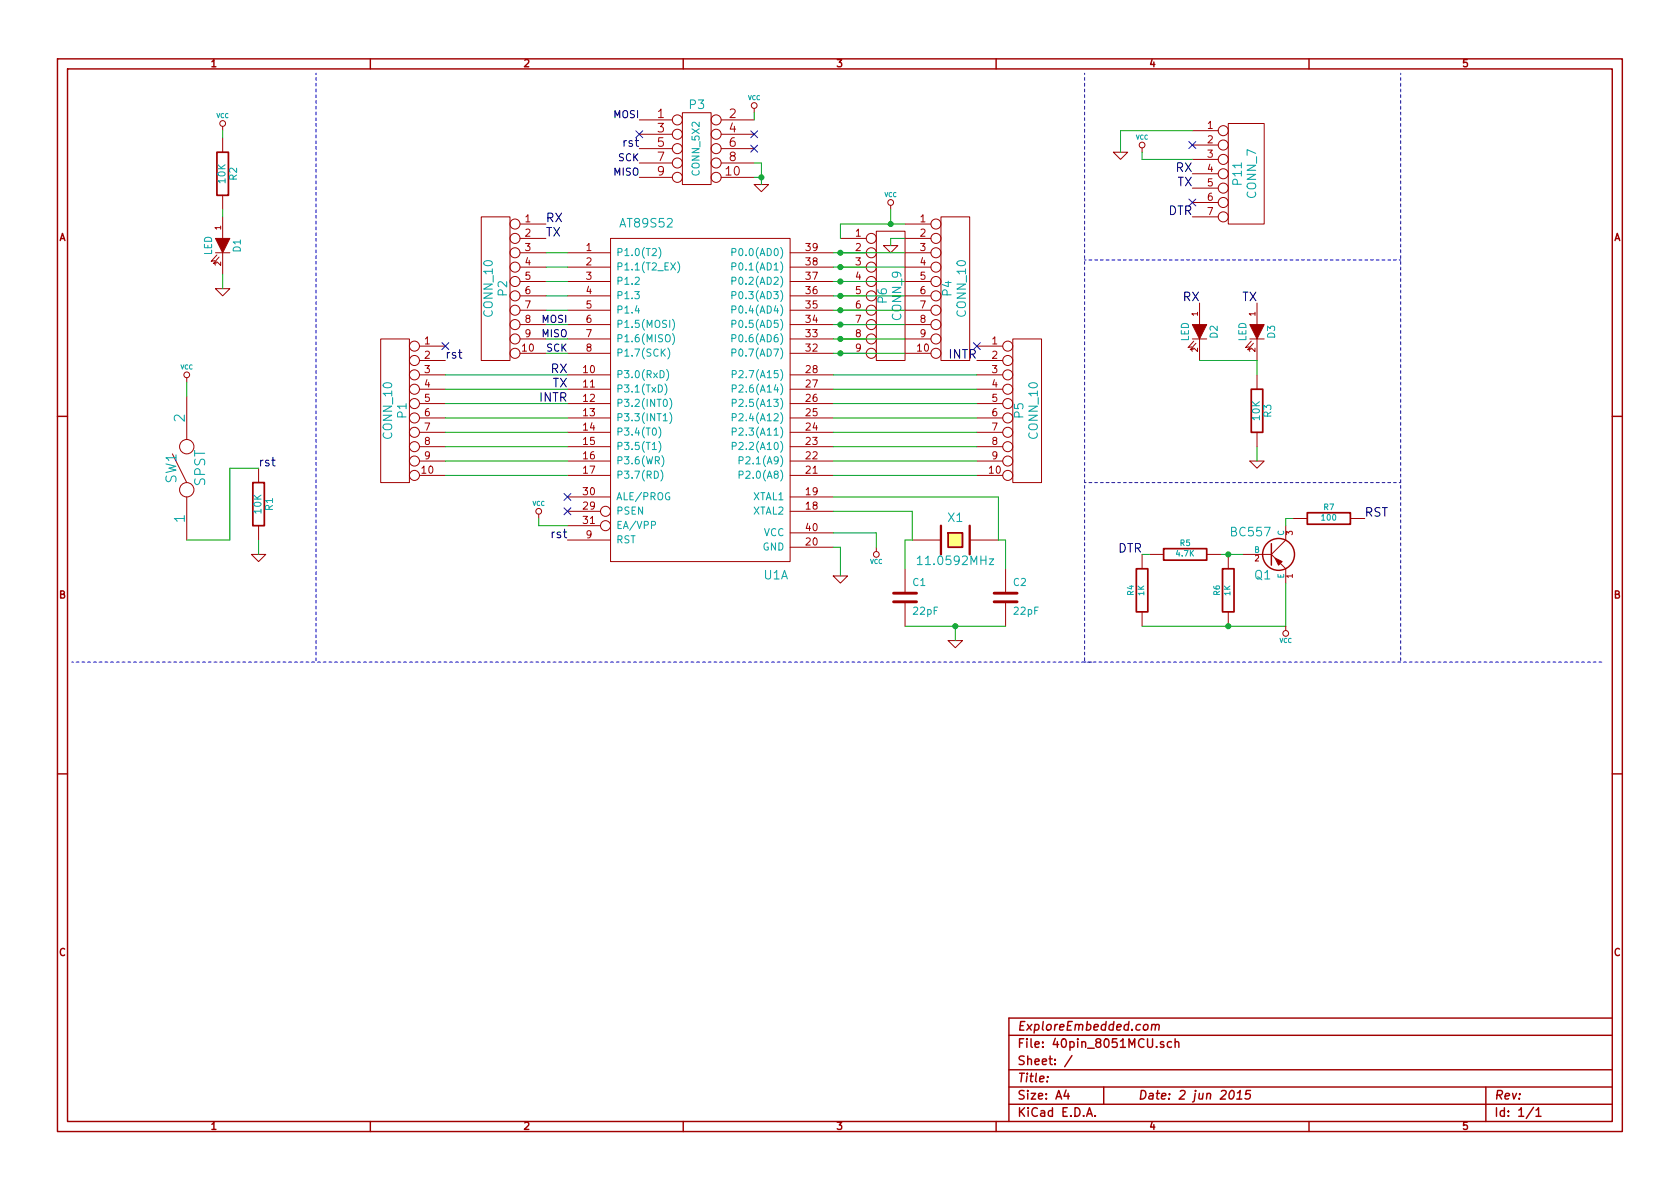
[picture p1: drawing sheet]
<svg xmlns="http://www.w3.org/2000/svg" width="297mm" height="210mm" viewBox="0 0 297 210" stroke-linecap="round" stroke-linejoin="round" font-family="sans-serif">
<g fill="none" stroke="#a00000" stroke-width=".25">
<path d="M10.2 10.4h276.6v189.7h-276.6zM11.9 12.2h273.2v186.1h-273.2zM65.5 10.4v1.8M120.8 10.4v1.8M176.1 10.4v1.8M231.4 10.4v1.8M10.2 73.6h1.7M285.1 73.6h1.7M10.2 136.8h1.7M285.1 136.8h1.7M65.5 198.3v1.8M120.8 198.3v1.8"/>
<path d="M176.1 198.3v1.8M178.4 183.1h106.7M178.4 189.2h106.7M178.4 195.3h106.7M178.4 192.2h106.7M185.2 190.4v.1M188.5 192.8l-.4 1h1M188.8 193.3v1.1M189.5 186.7l-1.3 1.9M192.1 197.4l.5-1.5 .5 1.5M192.3 197h.7M193.6 197.3v.1"/>
<path d="M195.1 192.2v3.1M202.3 181.3l.2-.2 .4 .2-.1 .7-.2 .2-.4-.2zM203.7 181.3l.2-.2 .3 .1v1M203.7 181.1l-.1 1.1M204.3 181.4a.35 .35 0 0 1 .3-.3 .35 .35 0 0 1 .4 .3l-.1 .8M205.7 184.3l-.3-.1-.2 .2v.2l.5 .2v.3h-.5M207.1 184.3a.48 .48 0 0 0-.6 0v.8l.2 .1 .4-.1M207.8 184.3a.36 .36 0 0 1 .6 .1v.8M207.8 183.7v1.5M217.6 193l.3-.2a.88 .88 0 0 1-.3 1.6l-.3-.3a1.19 1.19 0 0 1 .3-1.1zM218.7 194.4h.9M218.8 193.3l.5-.5-.2 1.6"/>
<path d="M221.1 192.8h-.7l-.2 .8 .2-.2 .6 .1 .1 .2-.2 .5-.2 .2-.6-.2M231.4 198.3v1.8M262.7 192.2v6.1M271.1 195.8l-1.3 2M271.6 196.3l.4-.4v1.5M271.6 197.4h.9M285.1 180h-106.7v18.3"/>
<circle cx="226.1" cy="98" r="2.82"/>
</g>
<path d="M158 106.4h4.1M158 104.9h4.1M175.8 106.4h4M175.8 104.9h4" fill="none" stroke="#a00000" stroke-width=".51"/>
<g fill="none" stroke="#a00000" stroke-width=".18">
<path d="M120.6 19.9h5.1v12.7h-5.1zM133.3 19.2v.7M39.4 22.3v.8M39.4 24.4v2.5M39.4 34.5v2.6M39.4 38.3v3.9M85.1 38.3h5.1v25.4h-5.1zM91.9 39.6h4.6M113 21.2h5.9M113 23.7h5.9M113 26.3h5.9M113 28.8h5.9"/>
<path d="M113 31.4h5.9M127.5 21.2h5.8M127.5 23.7h5.8M127.5 26.3h5.8M127.5 28.8h5.8M127.5 31.4h5.8M133.3 32.6h2.6l-1.3 1.3zM157.5 36.3v.8M160 39.6h4.6M166.4 38.3h5v25.4h-5zM196.8 26.9h2.6l-1.3 1.3zM201.9 26.2v.7"/>
<path d="M210.8 23.1h4.6M210.8 25.6h4.6M210.8 28.2h4.6M210.8 30.7h4.6M210.8 33.3h4.6M210.8 35.8h4.6M210.8 38.3h4.6M217.2 21.8h6.3v17.8h-6.3zM38.1 51h2.5l-1.2 1.3zM38.1 44.7h2.5M38.4 45.1l-1.1 1.1 .7-.1M38.7 45.5l-1 1.1 .7-.1"/>
<path d="M39.4 44.7v3.8M67.3 59.9h5.1v25.4h-5.1zM91.9 44.7h4.6M91.9 47.2h4.6M91.9 49.8h4.6M91.9 52.3h4.6M91.9 54.9h4.6M91.9 57.4h4.6M91.9 59.9h4.6M91.9 42.2h4.6M100.3 44.7h7.6M100.3 47.2h7.6"/>
<path d="M100.3 49.8h7.6M100.3 52.3h7.6M100.3 54.9h7.6M100.3 57.4h7.6M100.3 59.9h7.6M107.9 42.2h31.8v57.1h-31.8zM139.7 44.7h7.6M139.7 47.2h7.6M139.7 49.8h7.6M139.7 52.3h7.6M139.7 54.9h7.6M139.7 57.4h7.6"/>
<path d="M139.7 59.9h7.6M148.6 44.7h4.6M148.6 47.2h4.6M148.6 49.8h4.6M148.6 52.3h4.6M148.6 54.9h4.6M148.6 57.4h4.6M148.6 59.9h4.6M148.6 42.2h4.6M154.9 40.9h5.1v22.8h-5.1zM156.2 43.4h2.5l-1.2 1.3zM160 44.7h4.6"/>
<path d="M160 47.2h4.6M160 49.8h4.6M160 52.3h4.6M160 54.9h4.6M160 57.4h4.6M160 59.9h4.6M160 42.2h4.6M179.1 59.9h5v25.4h-5zM210.8 59.9h2.6M212.1 53.6v3.8M212.1 59.9v3.8M221 59.9h2.5"/>
<path d="M222.2 53.6v3.8M222.2 59.9v3.8M33 66.8v.8M33 70.1v7.6M74.2 66.3h4.5M74.2 68.8h4.5M74.2 71.4h4.5M74.2 73.9h4.5M74.2 79h4.5M74.2 76.4h4.5M74.2 61.2h4.5M74.2 63.7h4.5"/>
<path d="M91.9 62.5h4.6M100.3 62.5h7.6M100.3 66.3h7.6M100.3 68.8h7.6M100.3 71.4h7.6M100.3 73.9h7.6M100.3 79h7.6M100.3 76.4h7.6M139.7 62.5h7.6M139.7 66.3h7.6M139.7 68.8h7.6M139.7 71.4h7.6"/>
<path d="M139.7 73.9h7.6M139.7 79h7.6M139.7 76.4h7.6M148.6 62.5h4.6M160 62.5h4.6M172.7 66.3h4.6M172.7 68.8h4.6M172.7 71.4h4.6M172.7 73.9h4.6M172.7 79h4.6M172.7 76.4h4.6M172.7 61.2h4.6"/>
<path d="M172.7 63.7h4.6M211.1 60.3l-1 1.2 .6-.2M211.5 60.7l-1.1 1.1 .7-.1M221.2 60.3l-1 1.2 .7-.2M221.6 60.7l-1 1.1 .6-.1M222.2 66.3v2.5M222.2 76.4v2.6M30.5 80.3l2.5 5M33 87.9v7.6M44.4 98h2.6l-1.3 1.3zM45.7 82.8v2.5M45.7 93v2.5"/>
<path d="M74.2 84.1h4.5M74.2 81.5h4.5M95.2 90.9v.8M100.3 95.5h7.6M100.3 87.9h7.6M100.3 84.1h7.6M100.3 93h5.9M100.3 81.5h7.6M100.3 90.4h5.9M139.7 96.8h7.6M139.7 87.9h7.6M139.7 94.2h7.6"/>
<path d="M139.7 84.1h7.6M139.7 81.5h7.6M139.7 90.4h7.6M154.9 96.8v.7M161.3 95.5h5.1M171.4 95.5h5.1M172.7 84.1h4.6M172.7 81.5h4.6M201.9 98v2.6M203.2 98h2.5M213.4 98h2.5M217.2 98v2.6"/>
<path d="M219.7 98h5.1M221 81.5h2.5l-1.3 1.3zM224.8 98l.6 .7M226.4 99.7l.9 .9v2.5M227.3 93v2.5l-2.5 2.5M228.6 91.7h2.5M238.8 91.7h2.5M147.3 101.8h2.6l-1.3 1.3zM160 100.6v4.3M160 106.4v4.3M167.6 113.3h2.6l-1.3 1.2zM177.8 100.6v4.3"/>
<path d="M177.8 106.4v4.3M201.9 108.2v2.5M217.2 108.2v2.5M227.3 110.7v.8"/>
<circle cx="133.4" cy="18.7" r=".51"/>
<circle cx="39.4" cy="21.8" r=".51"/>
<circle cx="91.1" cy="39.6" r=".89"/>
<circle cx="119.8" cy="21.2" r=".89"/>
<circle cx="119.8" cy="31.4" r=".89"/>
<circle cx="119.8" cy="23.7" r=".89"/>
<circle cx="119.8" cy="26.3" r=".89"/>
<circle cx="119.8" cy="28.8" r=".89"/>
<circle cx="126.6" cy="21.2" r=".89"/>
<circle cx="126.6" cy="28.8" r=".89"/>
<circle cx="126.6" cy="26.3" r=".89"/>
<circle cx="126.6" cy="31.4" r=".89"/>
<circle cx="126.6" cy="23.7" r=".89"/>
<circle cx="157.5" cy="35.8" r=".51"/>
<circle cx="165.5" cy="39.6" r=".89"/>
<circle cx="201.9" cy="25.6" r=".51"/>
<circle cx="216.3" cy="38.3" r=".89"/>
<circle cx="216.3" cy="35.8" r=".89"/>
<circle cx="216.3" cy="28.2" r=".89"/>
<circle cx="216.3" cy="33.3" r=".89"/>
<circle cx="216.3" cy="30.7" r=".89"/>
<circle cx="216.3" cy="25.6" r=".89"/>
<circle cx="216.3" cy="23.1" r=".89"/>
<circle cx="91.1" cy="44.7" r=".89"/>
<circle cx="91.1" cy="47.2" r=".89"/>
<circle cx="91.1" cy="59.9" r=".89"/>
<circle cx="91.1" cy="52.3" r=".89"/>
<circle cx="91.1" cy="49.8" r=".89"/>
<circle cx="91.1" cy="42.2" r=".89"/>
<circle cx="91.1" cy="57.4" r=".89"/>
<circle cx="91.1" cy="54.9" r=".89"/>
<circle cx="154.1" cy="52.3" r=".89"/>
<circle cx="154.1" cy="57.4" r=".89"/>
<circle cx="154.1" cy="42.2" r=".89"/>
<circle cx="154.1" cy="49.8" r=".89"/>
<circle cx="154.1" cy="44.7" r=".89"/>
<circle cx="154.1" cy="47.2" r=".89"/>
<circle cx="154.1" cy="59.9" r=".89"/>
<circle cx="154.1" cy="54.9" r=".89"/>
<circle cx="165.5" cy="57.4" r=".89"/>
<circle cx="165.5" cy="44.7" r=".89"/>
<circle cx="165.5" cy="54.9" r=".89"/>
<circle cx="165.5" cy="42.2" r=".89"/>
<circle cx="165.5" cy="59.9" r=".89"/>
<circle cx="165.5" cy="52.3" r=".89"/>
<circle cx="165.5" cy="47.2" r=".89"/>
<circle cx="165.5" cy="49.8" r=".89"/>
<circle cx="33" cy="79" r="1.27"/>
<circle cx="33" cy="66.3" r=".51"/>
<circle cx="73.3" cy="76.4" r=".89"/>
<circle cx="73.3" cy="63.7" r=".89"/>
<circle cx="73.3" cy="68.8" r=".89"/>
<circle cx="73.3" cy="71.4" r=".89"/>
<circle cx="73.3" cy="61.2" r=".89"/>
<circle cx="73.3" cy="79" r=".89"/>
<circle cx="73.3" cy="73.9" r=".89"/>
<circle cx="73.3" cy="66.3" r=".89"/>
<circle cx="91.1" cy="62.5" r=".89"/>
<circle cx="154.1" cy="62.5" r=".89"/>
<circle cx="165.5" cy="62.5" r=".89"/>
<circle cx="178.2" cy="68.8" r=".89"/>
<circle cx="178.2" cy="71.4" r=".89"/>
<circle cx="178.2" cy="79" r=".89"/>
<circle cx="178.2" cy="66.3" r=".89"/>
<circle cx="178.2" cy="73.9" r=".89"/>
<circle cx="178.2" cy="76.4" r=".89"/>
<circle cx="178.2" cy="61.2" r=".89"/>
<circle cx="178.2" cy="63.7" r=".89"/>
<circle cx="33" cy="86.6" r="1.27"/>
<circle cx="73.3" cy="84.1" r=".89"/>
<circle cx="73.3" cy="81.5" r=".89"/>
<circle cx="95.3" cy="90.4" r=".51"/>
<circle cx="107.1" cy="90.4" r=".89"/>
<circle cx="107.1" cy="93" r=".89"/>
<circle cx="154.9" cy="98" r=".51"/>
<circle cx="178.2" cy="81.5" r=".89"/>
<circle cx="178.2" cy="84.1" r=".89"/>
<circle cx="227.3" cy="112" r=".51"/>
</g>
<path d="M166.4 93v5M171.4 93v5" fill="none" stroke="#a00000" stroke-width=".41"/>
<path d="M167.6 94.2h2.6v2.6h-2.6z" fill="#ffff80" stroke="#ffff80" stroke-width=".25"/>
<path d="M38.4 26.9h2v7.6h-2zM221.2 68.8h2.1v7.6h-2.1zM44.7 85.3h2v7.7h-2zM167.6 94.2h2.6v2.6h-2.6zM205.7 97h7.7v2.1h-7.7zM231.1 90.7h7.7v2h-7.7zM200.9 100.6h2v7.6h-2zM216.2 100.6h2v7.6h-2z" fill="none" stroke="#a00000" stroke-width=".3"/>
<g fill="none" stroke="#00a0a0" stroke-width=".18">
<path d="M116.5 43.8a1.47 1.47 0 0 1 0 1.9M118.9 56.5a1.47 1.47 0 0 1 0 1.9M118.9 59a1.47 1.47 0 0 1 0 1.9M119.8 46.3a1.47 1.47 0 0 1 0 1.9M129.4 59.8h.6l.1-.5-.2-.1h-.5v1.2M129.4 57.3l.6-.1 .1-.4-.2-.2h-.5v1.3M129.4 54.8l.6-.1 .1-.5-.2-.1h-.5v1.3M129.4 52.2h.6l.1-.5-.2-.1h-.5v1.2M129.4 49.7l.6-.1 .1-.5-.2-.1h-.5v1.3M129.4 47.1h.6l.1-.5-.2-.1h-.5v1.2M129.4 44.6l.6-.1 .1-.4-.2-.2h-.5v1.3M116.5 75.5a1.47 1.47 0 0 1 0 1.9"/>
<path d="M116.5 78a1.47 1.47 0 0 1 0 2M117.6 67.9a1.47 1.47 0 0 1 0 1.9M117.9 65.3a1.47 1.47 0 0 1 0 2M118.1 61.5a1.47 1.47 0 0 1 0 2M118.4 70.4a1.47 1.47 0 0 1 0 2M118.4 73a1.47 1.47 0 0 1 0 1.9M129.4 62.4l.6-.1 .1-.5-.2-.1h-.5v1.3M129.5 78.9l.6-.1v-.4l-.2-.2h-.4v1.3M129.5 76.3h.6v-.5l-.2-.1h-.4v1.3M129.5 73.8h.6v-.5l-.2-.2h-.4v1.3M129.5 71.3l.6-.1v-.5l-.2-.1h-.4v1.3M129.5 68.7h.6v-.5l-.2-.1h-.4v1.2"/>
<path d="M129.5 66.2l.6-.1v-.4l-.2-.2h-.4v1.3M115.2 92.9l.6-.1v-.5l-.1-.1h-.5v1.3M116.8 83.1a1.47 1.47 0 0 1 0 2M117 80.6a1.47 1.47 0 0 1 0 1.9M130.7 84l.6-.1v-.5l-.1-.1h-.5v1.3M130.7 81.4h.6v-.5l-.1-.1h-.5v1.2M162.2 98.7l.4-.4v1.5M162.2 99.8h.9M174.9 98.8h.8l-.8 1h.8"/>
</g>
<g fill="none" stroke="#00a000" stroke-width=".18">
<path d="M133.3 19.9v1.3M39.4 23.1v1.3M39.4 37.1v1.2M133.3 28.8h1.3v3.8M133.3 31.4h1.3M157.5 37.1v2.5M160 39.6h-11.4v2.6M201.9 26.9v1.3h8.9M210.8 23.1h-12.7v3.8M39.4 48.5v2.5M96.5 44.7h3.8M96.5 47.2h3.8"/>
<path d="M96.5 49.8h3.8M96.5 52.3h3.8M96.5 54.9h3.8M96.5 57.4h3.8M96.5 59.9h3.8M147.3 44.7h12.7M147.3 47.2h12.7M147.3 49.8h12.7M147.3 52.3h12.7M147.3 54.9h12.7M147.3 57.4h12.7M147.3 59.9h12.7"/>
<path d="M160 42.2h-2.5v1.2M33 67.6v2.5M78.7 66.3h21.6M78.7 68.8h21.6M78.7 71.4h21.6M78.7 73.9h21.6M78.7 76.4h21.6M78.7 79h21.6M96.5 62.5h3.8M147.3 62.5h12.7M147.3 66.3h25.4M147.3 68.8h25.4"/>
<path d="M147.3 71.4h25.4M147.3 73.9h25.4M147.3 76.4h25.4M147.3 79h25.4M212.1 63.7h10.1v2.6M222.2 79v2.5M45.7 82.8h-5.1v12.7h-7.6M45.7 95.5v2.5M78.7 81.5h21.6M78.7 84.1h21.6M95.2 91.7v1.3h5.1M147.3 87.9h29.2v7.6h1.3v5.1"/>
<path d="M147.3 90.4h14v5.1h-1.3v5.1M147.3 94.2h7.6v2.6M147.3 96.8h1.3v5M147.3 81.5h25.4M147.3 84.1h25.4M201.9 98h1.3M215.9 98h3.8M228.6 91.7h-1.3v1.3M160 110.7h17.8M168.9 110.7v2.6M227.3 103.1v7.6h-25.4"/>
</g>
<g fill="#00a000" stroke="#00a000" stroke-width=".25">
<circle cx="168.9" cy="110.7" r=".41"/>
<circle cx="134.6" cy="31.4" r=".41"/>
<circle cx="148.6" cy="44.7" r=".41"/>
<circle cx="148.6" cy="47.2" r=".41"/>
<circle cx="148.6" cy="49.8" r=".41"/>
<circle cx="148.6" cy="52.3" r=".41"/>
<circle cx="148.6" cy="54.9" r=".41"/>
<circle cx="148.6" cy="57.4" r=".41"/>
<circle cx="148.6" cy="59.9" r=".41"/>
<circle cx="148.6" cy="62.5" r=".41"/>
<circle cx="157.5" cy="39.6" r=".41"/>
<circle cx="217.2" cy="110.7" r=".41"/>
<circle cx="217.2" cy="98" r=".41"/>
</g>
<g fill="none" stroke="#0000c0" stroke-width=".18">
<path d="M112.4 23.1l1.2 1.3M113.6 23.1l-1.2 1.3M132.7 23.1l1.3 1.3M132.7 25.7l1.3 1.2M134 23.1l-1.3 1.3M134 25.7l-1.3 1.2M210.2 25l1.2 1.3M210.2 35.2l1.2 1.2M211.4 25l-1.2 1.3M211.4 35.2l-1.2 1.2M78.1 60.6l1.2 1.2M79.3 60.6l-1.2 1.2"/>
<path d="M172.1 60.6l1.2 1.2M173.3 60.6l-1.2 1.2M99.7 87.3l1.2 1.2M99.7 89.8l1.2 1.2M100.9 87.3l-1.2 1.2M100.9 89.8l-1.2 1.2"/>
</g>
<g fill="#a00000" stroke="#a00000" stroke-width=".18">
<path d="M38.1 42.2h2.5l-1.2 2.5z"/>
<path d="M210.8 57.4h2.6l-1.3 2.5z"/>
<path d="M221 57.4h2.5l-1.3 2.5z"/>
<path d="M225.4 98.7l1.3 .6-.6 .6z"/>
</g>
<path d="M224.8 96.1v3.8z" fill="#a00000" stroke="#a00000" stroke-width=".25"/>
<path d="M55.9 12.9v104.2M191.8 12.9v104.2M247.6 12.9v104.2M191.8 46h55.8M191.8 85.3h55.8M12.7 117.1h270.5M191.8 117.1h1.2" fill="none" stroke="#00f" stroke-width=".18" stroke-dasharray=".5" stroke-dashoffset=".3"/>
<g font-size="2.5" fill="#00a0a0">
<text x="32.8" y="74.6" transform="rotate(-90 32.8 74.6)">2</text>
<text x="31.3" y="85.5" transform="rotate(-90 31.3 85.5)">SW1</text>
<text x="36.4" y="86" transform="rotate(-90 36.4 86)">SPST</text>
<text x="32.8" y="92.4" transform="rotate(-90 32.8 92.4)">1</text>
</g>
<g font-size="2.1" fill="#a00000">
<text x="116.3" y="20.9">1</text>
<text x="116.3" y="23.5">3</text>
<text x="129" y="20.9">2</text>
<text x="129" y="23.5">4</text>
<text x="116.3" y="26">5</text>
<text x="116.3" y="28.6">7</text>
<text x="129" y="26">6</text>
<text x="129" y="28.6">8</text>
<text x="116.3" y="31.1">9</text>
<text x="128.4" y="31.1">10</text>
<text x="179.9" y="185.4">File: 40pin_8051MCU.sch</text>
<text x="179.9" y="182.3">ExploreEmbedded.com</text>
<text x="179.9" y="191.5">Title:</text>
<text x="179.9" y="188.4">Sheet: /</text>
<text x="179.9" y="197.6">KiCad E.D.A.</text>
<text x="179.9" y="194.5">Size: A4</text>
<text x="201.2" y="194.5">Date: 2 jun 2015</text>
<text x="264.2" y="194.5">Rev:</text>
<text x="264.2" y="197.6">Id: 1/1</text>
</g>
<g font-size="2.1" fill="#00a0a0">
<text x="121.9" y="19.3">P3</text>
<text x="219.6" y="32.6" transform="rotate(-90 219.6 32.6)">P11</text>
<text x="222.2" y="35" transform="rotate(-90 222.2 35)">CONN_7</text>
<text x="109.8" y="40.3">AT89S52</text>
<text x="89.7" y="52.3" transform="rotate(-90 89.7 52.3)">P2</text>
<text x="156.9" y="53.6" transform="rotate(-90 156.9 53.6)">P6</text>
<text x="168.3" y="52.3" transform="rotate(-90 168.3 52.3)">P4</text>
<text x="87.2" y="55.9" transform="rotate(-90 87.2 55.9)">CONN_10</text>
<text x="159.4" y="56.6" transform="rotate(-90 159.4 56.6)">CONN_9</text>
<text x="170.9" y="55.9" transform="rotate(-90 170.9 55.9)">CONN_10</text>
<text x="69.4" y="77.5" transform="rotate(-90 69.4 77.5)">CONN_10</text>
<text x="72" y="73.9" transform="rotate(-90 72 73.9)">P1</text>
<text x="181" y="73.9" transform="rotate(-90 181 73.9)">P5</text>
<text x="183.6" y="77.5" transform="rotate(-90 183.6 77.5)">CONN_10</text>
<text x="167.6" y="92.4">X1</text>
<text x="217.8" y="94.9">BC557</text>
<text x="162.9" y="100">11.0592MHz</text>
<text x="135.1" y="102.5">U1A</text>
<text x="221.9" y="102.5">Q1</text>
</g>
<g font-size="2.1">
<text x="110.3" y="26">rst</text>
<text x="207.9" y="30.5">RX</text>
<text x="208.1" y="33">TX</text>
<text x="96.5" y="39.4">RX</text>
<text x="96.5" y="41.9">TX</text>
<text x="206.5" y="38.1">DTR</text>
<text x="209.1" y="53.3">RX</text>
<text x="219.5" y="53.3">TX</text>
<text x="78.7" y="63.5">rst</text>
<text x="167.8" y="63.5">INTR</text>
<text x="95.4" y="71.1">INTR</text>
<text x="97.4" y="66">RX</text>
<text x="97.6" y="68.6">TX</text>
<text x="45.7" y="82.5">rst</text>
<text x="97.6" y="95.2">rst</text>
<text x="241.3" y="91.4">RST</text>
<text x="197.6" y="97.8">DTR</text>
</g>
<g font-size="1.8" fill="#a00000">
<text x="37.3" y="11.9">1</text>
<text x="92.7" y="11.9">2</text>
<text x="148" y="11.9">3</text>
<text x="203.3" y="11.9">4</text>
<text x="258.6" y="11.9">5</text>
<text x="213.5" y="22.9">1</text>
<text x="213.5" y="25.4">2</text>
<text x="213.5" y="27.9">3</text>
<text x="213.5" y="30.5">4</text>
<text x="213.5" y="33">5</text>
<text x="213.5" y="35.6">6</text>
<text x="92.9" y="39.4">1</text>
<text x="92.9" y="41.9">2</text>
<text x="151.3" y="41.9">1</text>
<text x="162.7" y="39.4">1</text>
<text x="162.7" y="41.9">2</text>
<text x="213.5" y="38.1">7</text>
<text x="10.4" y="42.7">A</text>
<text x="92.9" y="44.4">3</text>
<text x="92.9" y="47">4</text>
<text x="103.7" y="44.4">1</text>
<text x="103.7" y="47">2</text>
<text x="142.5" y="47">38</text>
<text x="142.5" y="44.4">39</text>
<text x="151.3" y="44.4">2</text>
<text x="151.3" y="47">3</text>
<text x="162.7" y="44.4">3</text>
<text x="162.7" y="47">4</text>
<text x="285.3" y="42.7">A</text>
<text x="92.9" y="49.5">5</text>
<text x="92.9" y="52.1">6</text>
<text x="103.7" y="49.5">3</text>
<text x="103.7" y="52.1">4</text>
<text x="142.5" y="52.1">36</text>
<text x="142.5" y="49.5">37</text>
<text x="151.3" y="49.5">4</text>
<text x="151.3" y="52.1">5</text>
<text x="162.7" y="49.5">5</text>
<text x="162.7" y="52.1">6</text>
<text x="92.9" y="54.6">7</text>
<text x="92.9" y="57.1">8</text>
<text x="92.9" y="59.7">9</text>
<text x="103.7" y="54.6">5</text>
<text x="103.7" y="57.1">6</text>
<text x="103.7" y="59.7">7</text>
<text x="142.5" y="59.7">33</text>
<text x="142.5" y="57.1">34</text>
<text x="142.5" y="54.6">35</text>
<text x="151.3" y="54.6">6</text>
<text x="151.3" y="57.1">7</text>
<text x="151.3" y="59.7">8</text>
<text x="162.7" y="54.6">7</text>
<text x="162.7" y="57.1">8</text>
<text x="162.7" y="59.7">9</text>
<text x="75.1" y="61">1</text>
<text x="75.1" y="63.5">2</text>
<text x="92.4" y="62.2">10</text>
<text x="103.7" y="62.2">8</text>
<text x="142.5" y="62.2">32</text>
<text x="151.3" y="62.2">9</text>
<text x="162.2" y="62.2">10</text>
<text x="175.4" y="61">1</text>
<text x="175.4" y="63.5">2</text>
<text x="75.1" y="66">3</text>
<text x="75.1" y="68.6">4</text>
<text x="75.1" y="71.1">5</text>
<text x="103.2" y="66">10</text>
<text x="103.2" y="68.6">11</text>
<text x="103.2" y="71.1">12</text>
<text x="142.5" y="71.1">26</text>
<text x="142.5" y="68.6">27</text>
<text x="142.5" y="66">28</text>
<text x="175.4" y="66">3</text>
<text x="175.4" y="68.6">4</text>
<text x="175.4" y="71.1">5</text>
<text x="75.1" y="73.7">6</text>
<text x="75.1" y="76.2">7</text>
<text x="103.2" y="73.7">13</text>
<text x="103.2" y="76.2">14</text>
<text x="142.5" y="76.2">24</text>
<text x="142.5" y="73.7">25</text>
<text x="175.4" y="73.7">6</text>
<text x="175.4" y="76.2">7</text>
<text x="74.6" y="83.8">10</text>
<text x="75.1" y="78.7">8</text>
<text x="75.1" y="81.3">9</text>
<text x="103.2" y="78.7">15</text>
<text x="103.2" y="81.3">16</text>
<text x="103.2" y="83.8">17</text>
<text x="142.5" y="83.8">21</text>
<text x="142.5" y="81.3">22</text>
<text x="142.5" y="78.7">23</text>
<text x="174.9" y="83.8">10</text>
<text x="175.4" y="78.7">8</text>
<text x="175.4" y="81.3">9</text>
<text x="103.2" y="87.6">30</text>
<text x="142.5" y="87.6">19</text>
<text x="103.2" y="92.7">31</text>
<text x="103.2" y="90.2">29</text>
<text x="103.7" y="95.2">9</text>
<text x="142.5" y="94">40</text>
<text x="142.5" y="90.2">18</text>
<text x="142.5" y="96.5">20</text>
<text x="10.4" y="105.9">B</text>
<text x="285.3" y="105.9">B</text>
<text x="10.4" y="169.1">C</text>
<text x="285.3" y="169.1">C</text>
<text x="37.3" y="199.8">1</text>
<text x="92.7" y="199.8">2</text>
<text x="148" y="199.8">3</text>
<text x="203.3" y="199.8">4</text>
<text x="258.6" y="199.8">5</text>
</g>
<g font-size="1.8">
<text x="108.5" y="20.9">MOSI</text>
<text x="109.3" y="28.6">SCK</text>
<text x="108.5" y="31.1">MISO</text>
<text x="95.8" y="59.7">MISO</text>
<text x="95.8" y="57.1">MOSI</text>
<text x="96.6" y="62.2">SCK</text>
</g>
<g font-size="1.8" fill="#00a0a0">
<text x="39.9" y="32.4" transform="rotate(-90 39.9 32.4)">10K</text>
<text x="42" y="31.8" transform="rotate(-90 42 31.8)">R2</text>
<text x="123.7" y="31" transform="rotate(-90 123.7 31)">CONN_5X2</text>
<text x="37.5" y="45.2" transform="rotate(-90 37.5 45.2)">LED</text>
<text x="42.6" y="44.5" transform="rotate(-90 42.6 44.5)">D1</text>
<text x="109" y="45.3">P1.0(T2)</text>
<text x="109" y="47.9">P1.1(T2_EX)</text>
<text x="130.3" y="47.9">P0.1(AD1)</text>
<text x="130.3" y="45.3">P0.0(AD0)</text>
<text x="109" y="50.4">P1.2</text>
<text x="109" y="53">P1.3</text>
<text x="130.3" y="53">P0.3(AD3)</text>
<text x="130.3" y="50.4">P0.2(AD2)</text>
<text x="109" y="55.5">P1.4</text>
<text x="109" y="58">P1.5(MOSI)</text>
<text x="130.3" y="58">P0.5(AD5)</text>
<text x="130.3" y="55.5">P0.4(AD4)</text>
<text x="215.3" y="59.8" transform="rotate(-90 215.3 59.8)">D2</text>
<text x="225.5" y="59.8" transform="rotate(-90 225.5 59.8)">D3</text>
<text x="109" y="60.6">P1.6(MISO)</text>
<text x="109" y="63.1">P1.7(SCK)</text>
<text x="130.3" y="63.1">P0.7(AD7)</text>
<text x="130.3" y="60.6">P0.6(AD6)</text>
<text x="210.3" y="60.4" transform="rotate(-90 210.3 60.4)">LED</text>
<text x="220.4" y="60.4" transform="rotate(-90 220.4 60.4)">LED</text>
<text x="109" y="66.9">P3.0(RxD)</text>
<text x="109" y="69.5">P3.1(TxD)</text>
<text x="130.6" y="69.5">P2.6(A14)</text>
<text x="130.6" y="66.9">P2.7(A15)</text>
<text x="109" y="72">P3.2(INT0)</text>
<text x="109" y="74.5">P3.3(INT1)</text>
<text x="109" y="77.1">P3.4(T0)</text>
<text x="130.6" y="77.1">P2.3(A11)</text>
<text x="130.6" y="74.5">P2.4(A12)</text>
<text x="130.6" y="72">P2.5(A13)</text>
<text x="222.8" y="74.3" transform="rotate(-90 222.8 74.3)">10K</text>
<text x="224.8" y="73.8" transform="rotate(-90 224.8 73.8)">R3</text>
<text x="109" y="79.6">P3.5(T1)</text>
<text x="109" y="82.2">P3.6(WR)</text>
<text x="130.6" y="79.6">P2.2(A10)</text>
<text x="131.6" y="82.2">P2.1(A9)</text>
<text x="109" y="88.5">ALE/PROG</text>
<text x="109" y="84.7">P3.7(RD)</text>
<text x="131.6" y="84.7">P2.0(A8)</text>
<text x="133.1" y="88.5">XTAL1</text>
<text x="46.3" y="90.8" transform="rotate(-90 46.3 90.8)">10K</text>
<text x="48.3" y="90.3" transform="rotate(-90 48.3 90.3)">R1</text>
<text x="109" y="93.6">EA/VPP</text>
<text x="109" y="91.1">PSEN</text>
<text x="133.1" y="91.1">XTAL2</text>
<text x="135" y="94.9">VCC</text>
<text x="109" y="96.1">RST</text>
<text x="134.7" y="97.4">GND</text>
<text x="161.4" y="103.7">C1</text>
<text x="179.2" y="103.7">C2</text>
<text x="161.6" y="108.8">22pF</text>
<text x="179.3" y="108.8">22pF</text>
</g>
<g font-size="1.4" fill="#a00000">
<text x="39.1" y="40.6" transform="rotate(-90 39.1 40.6)">1</text>
<text x="39.1" y="47" transform="rotate(-90 39.1 47)">2</text>
<text x="211.8" y="55.9" transform="rotate(-90 211.8 55.9)">1</text>
<text x="222" y="55.9" transform="rotate(-90 222 55.9)">1</text>
<text x="211.8" y="62.2" transform="rotate(-90 211.8 62.2)">2</text>
<text x="222" y="62.2" transform="rotate(-90 222 62.2)">2</text>
<text x="228.6" y="94.6" transform="rotate(-90 228.6 94.6)">3</text>
<text x="221.9" y="99.3">2</text>
<text x="228.6" y="102.2" transform="rotate(-90 228.6 102.2)">1</text>
</g>
<g font-size="1.4" fill="#00a0a0">
<text x="227.1" y="94.7" transform="rotate(-90 227.1 94.7)">C</text>
<text x="233.8" y="92.1">100</text>
<text x="234.1" y="90.2">R7</text>
<text x="208" y="98.4">4.7K</text>
<text x="208.7" y="96.6">R5</text>
<text x="221.7" y="97.8">B</text>
<text x="200.5" y="105.3" transform="rotate(-90 200.5 105.3)">R4</text>
<text x="202.3" y="105.3" transform="rotate(-90 202.3 105.3)">1K</text>
<text x="215.7" y="105.3" transform="rotate(-90 215.7 105.3)">R6</text>
<text x="217.6" y="105.3" transform="rotate(-90 217.6 105.3)">1K</text>
<text x="227.1" y="102.3" transform="rotate(-90 227.1 102.3)">E</text>
</g>
<g font-size="1.1" fill="#00a0a0">
<text x="132.2" y="17.7">VCC</text>
<text x="38.3" y="20.9">VCC</text>
<text x="200.8" y="24.7">VCC</text>
<text x="156.4" y="34.9">VCC</text>
<text x="31.9" y="65.3">VCC</text>
<text x="94.1" y="89.5">VCC</text>
<text x="153.8" y="99.7">VCC</text>
<text x="226.2" y="113.7">VCC</text>
</g>
</svg>
